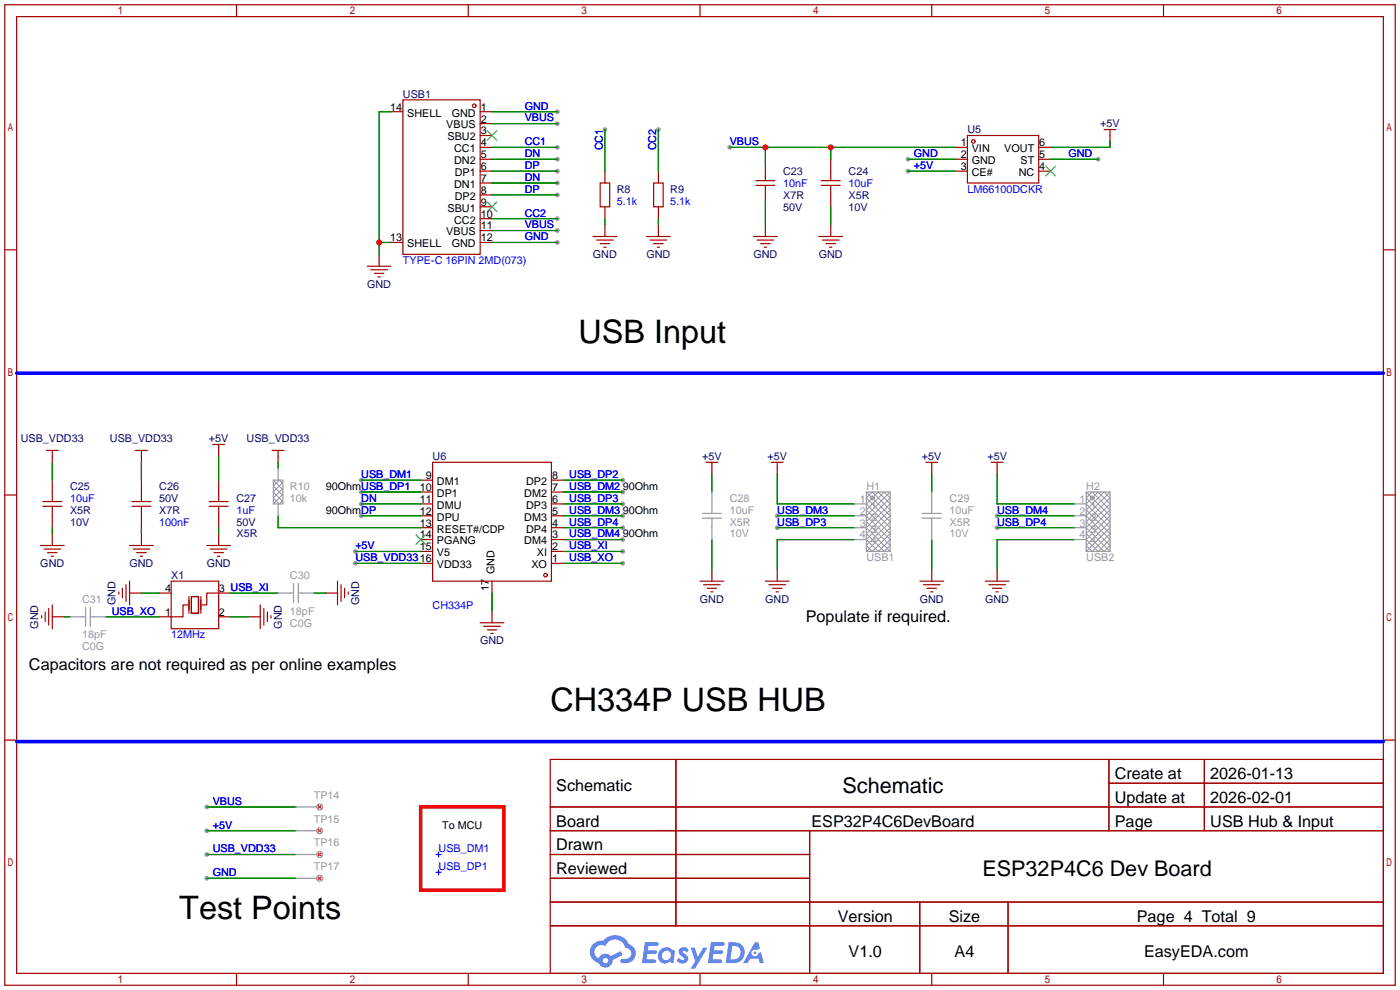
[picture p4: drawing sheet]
<svg xmlns="http://www.w3.org/2000/svg" width="299mm" height="212mm" viewBox="0 0 299 212" stroke-linecap="round" stroke-linejoin="round" font-family="sans-serif">
<g fill="#999">
<circle cx="119.1" cy="51.8" r=".51"/>
<circle cx="119.1" cy="49.3" r=".51"/>
<circle cx="119.1" cy="46.7" r=".51"/>
<circle cx="119.1" cy="41.7" r=".51"/>
<circle cx="119.1" cy="39.1" r=".51"/>
<circle cx="119.1" cy="36.6" r=".51"/>
<circle cx="119.1" cy="34" r=".51"/>
<circle cx="119.1" cy="31.5" r=".51"/>
<circle cx="119.1" cy="23.9" r=".51"/>
<circle cx="119.1" cy="26.4" r=".51"/>
<circle cx="156" cy="31.5" r=".51"/>
<circle cx="77.2" cy="102.6" r=".51"/>
<circle cx="77.2" cy="105.2" r=".51"/>
<circle cx="77.2" cy="107.7" r=".51"/>
<circle cx="77.2" cy="110.2" r=".51"/>
<circle cx="75.9" cy="120.4" r=".51"/>
<circle cx="133.1" cy="117.9" r=".51"/>
<circle cx="133.1" cy="120.4" r=".51"/>
<circle cx="75.9" cy="117.9" r=".51"/>
<circle cx="129.3" cy="27.7" r=".51"/>
<circle cx="140.7" cy="27.7" r=".51"/>
<circle cx="133.1" cy="102.6" r=".51"/>
<circle cx="133.1" cy="105.2" r=".51"/>
<circle cx="133.1" cy="107.7" r=".51"/>
<circle cx="133.1" cy="110.2" r=".51"/>
<circle cx="133.1" cy="112.8" r=".51"/>
<circle cx="133.1" cy="115.3" r=".51"/>
<circle cx="166.1" cy="112.8" r=".51"/>
<circle cx="166.1" cy="110.2" r=".51"/>
<circle cx="213.1" cy="112.8" r=".51"/>
<circle cx="213.1" cy="110.2" r=".51"/>
<circle cx="44.2" cy="172.5" r=".51"/>
<circle cx="44.2" cy="177.5" r=".51"/>
<circle cx="44.2" cy="182.6" r=".51"/>
<circle cx="44.2" cy="187.7" r=".51"/>
<circle cx="194.1" cy="36.6" r=".51"/>
<circle cx="194.1" cy="34" r=".51"/>
<circle cx="234.7" cy="34" r=".51"/>
</g>
<g fill="none" stroke="#a10000" stroke-width=".25">
<path d="M1 1h297.2v209.6h-297.2zM3.6 3.6h292.1v204.4h-292.1zM50.5 1v2.6M100.1 1v2.6M149.6 1v2.6M199.1 1v2.6M248.7 1v2.6M1 53.4h2.6M295.7 53.4h2.5M1 105.8h2.6M295.7 105.8h2.5M1 158.2h2.6"/>
<path d="M295.7 158.2h2.5M117.6 162.3h178.1v45.7h-178.1zM117.6 172.5h178.1M117.6 177.5h178.1M144.5 162.3v35.6M173 177.5v30.5M237 162.3v15.2M237 167.4h58.7M257.4 162.3v15.2M117.6 182.6h55.4M117.6 192.8h178.1M117.6 187.7h55.4"/>
<path d="M117.6 197.9h178.1M196.6 192.8v15.2M215.4 192.8v15.2M50.5 208v2.6M100.1 208v2.6M149.6 208v2.6M199.1 208v2.6M248.7 208v2.6"/>
</g>
<g fill="#5487ff">
<path d="M145.3 202.7a1.3 1.3 0 0 1 1.9 .3l-.4 .6a.54 .54 0 0 0-.9-.2l.1 .2a1.34 1.34 0 0 1 .9 1.8 1.47 1.47 0 0 1-2.3-.1l.5-.6 .8 .5a.31 .31 0 0 0 .4-.3 .31 .31 0 0 0-.3-.4 1.12 1.12 0 0 1-.7-1.8z"/>
<path d="M147.6 202.5h.9l.6 2 1.2-2h.9l-2.7 4.6h-.9l1-1.7z"/>
<path d="M137.8 201.4h1.7a1.31 1.31 0 0 1 1.2 .2 .4 .4 0 0 1-.3 .5l-1.8 .1-.1 .9h1.6a.4 .4 0 0 1 .4 .4 .4 .4 0 0 1-.5 .4h-1.6l-.2 1.2h1.4a.46 .46 0 0 1 .5 0 .46 .46 0 0 1 .1 .5l-.4 .2h-2.6z"/>
<path d="M151.9 201.4h1.7a1.32 1.32 0 0 1 1.2 .2 .39 .39 0 0 1-.3 .5l-1.8 .1-.1 .9h1.6a.4 .4 0 0 1 .4 .4 .4 .4 0 0 1-.4 .4h-1.7l-.2 1.2h1.4a.46 .46 0 0 1 .5 0 .46 .46 0 0 1 .1 .5l-.4 .2h-2.6z"/>
<path d="M161.3 201.4h.8l.3 1.3-.6 .4a.75 .75 0 0 0-1.1 .3 .75 .75 0 0 0 .5 1 .75 .75 0 0 0 .9-.7l.5-.2 .6 2.3h-.8l-.3-.9h-1.8l-.5 .9h-1z"/>
<path d="M155.7 201.4l-.6 4.4h1.5a2.27 2.27 0 0 0 2.6-2.2 2.27 2.27 0 0 0-2.7-2.2zM156.5 202.1a1.5 1.5 0 0 1 1.8 1.6 1.5 1.5 0 0 1-1.9 1.4h-.3z"/>
<path d="M141.2 203a1.6 1.6 0 0 0-.3 2.3 1.6 1.6 0 0 0 2.3 .2l.7 .3 .3-2.4-.1-.3-.5-.1a1.58 1.58 0 0 0-2.4 0zM141.8 203.5a.98 .98 0 0 1 1.6 .4 .98 .98 0 0 1-1.1 1.3 .94 .94 0 0 1-.9-.7 .94 .94 0 0 1 .4-1z"/>
<path d="M126.8 201.8a2.37 2.37 0 0 0 1.1 4 1.54 1.54 0 0 0 1.8 1 1.54 1.54 0 0 0 1.2-1.6l2.2-1.1-.5-.8-2 1a1.57 1.57 0 0 0-2.7 .5 1.5 1.5 0 0 1-.7-2.1 1.5 1.5 0 0 1 2.2-.5 2.23 2.23 0 0 1 2.3-1.4 2.23 2.23 0 0 1 2 1.8 1.16 1.16 0 0 1 1.2 1.1 1.16 1.16 0 0 1-1.1 1.2h-.7a.47 .47 0 0 0-.5 .4 .47 .47 0 0 0 .4 .5 2.17 2.17 0 0 0 2.5-.9 2.17 2.17 0 0 0-.3-2.7l-.8-.4a3.2 3.2 0 0 0-5.5-.7l-1.1 .1zM128.8 205.3a.6 .6 0 0 1 1.2 0 .6 .6 0 0 1-1.2 0z"/>
<circle cx="161.4" cy="203.6" r=".28"/>
</g>
<g fill="none" stroke="#a10000" stroke-width=".25">
<path d="M83.6 23.9h2.5M86.1 21.3h16.5v33.1h-16.5zM102.6 23.9h2.6M102.6 26.4h2.6M102.6 29h2.6M102.6 31.5h2.6M102.6 34h2.6M102.6 36.6h2.6M102.6 39.1h2.6M128.3 39.1h2v5.1h-2zM129.3 36.6v2.5M139.7 39.1h2v5.1h-2z"/>
<path d="M140.7 36.6v2.5M161.5 39.6h4.1M161.5 38.6h4.1M163.6 35.3v3.3M163.6 39.6v3.3M175.5 39.6h4.1M175.5 38.6h4.1M177.5 34v4.6M177.5 39.6v4.6M204.2 31.5h2.6M204.2 34h2.6M204.2 36.6h2.6"/>
<path d="M206.8 29h15.2v10.1h-15.2zM222 31.5h2.5M222 34h2.5M222 36.6h2.5M236 27.7h2.5M237.2 27.7v2.5M78.5 56.9h5.1M79.2 57.7h3.6M80 58.4h2M80.8 59.2h.5M81 54.4v2.5M83.6 51.8h2.5"/>
<path d="M102.6 41.7h2.6M102.6 44.2h2.6M102.6 46.7h2.6M102.6 49.3h2.6M102.6 51.8h2.6M126.7 50.5h5.1M127.5 51.3h3.6M128.3 52.1h2M129 52.8h.5M129.3 44.2v2.5M129.3 48v2.5M138.2 50.5h5.1"/>
<path d="M138.9 51.3h3.6M139.7 52.1h2M140.5 52.8h.5M140.7 44.2v2.5M140.7 48v2.5M161 50.5h5.1M161.8 51.3h3.6M162.6 52.1h2M163.3 52.8h.5M163.6 48v2.5M175 50.5h5.1M175.8 51.3h3.5"/>
<path d="M176.5 52.1h2.1M177.3 52.8h.5M177.5 48v2.5M9.9 96.3h2.5M11.2 96.3v2.5M29 96.3h2.5M30.2 96.3v2.5M45.5 95h2.5M46.7 95v2.5M58.2 96.3h2.5M59.4 96.3v2.5M92.5 98.8h25.4v25.4h-25.4z"/>
<path d="M150.9 98.8h2.5M152.1 98.8v2.5M164.8 98.8h2.6M166.1 98.8v2.5M197.9 98.8h2.5M199.1 98.8v2.5M211.8 98.8h2.6M213.1 98.8v2.5M8.6 116.6h5.1M9.1 107.2h4.1M9.1 108.2h4.1M9.4 117.3h3.6"/>
<path d="M10.2 118.1h2M10.9 118.9h.5M11.2 102.6v4.6M11.2 108.2v4.6M11.2 114v2.6M27.7 116.6h5.1M28.2 107.2h4.1M28.2 108.2h4.1M28.4 117.3h3.6M29.2 118.1h2M30 118.9h.5M30.2 102.6v4.6"/>
<path d="M30.2 108.2v4.6M30.2 114v2.6M44.2 116.6h5.1M44.7 107.2h4.1M44.7 108.2h4.1M45 117.3h3.5M45.7 118.1h2.1M46.5 118.9h.5M46.7 102.6v4.6M46.7 108.2v4.6M46.7 114v2.6M89.9 102.6h2.6"/>
<path d="M89.9 107.7h2.6M89.9 105.2h2.6M89.9 112.8h2.6M89.9 110.2h2.6M89.9 115.3h2.6M89.9 117.9h2.6M117.9 102.6h2.5M117.9 107.7h2.5M117.9 105.2h2.5M117.9 112.8h2.5M117.9 110.2h2.5M117.9 115.3h2.5"/>
<path d="M117.9 117.9h2.5M8.9 131.6v.5M9.7 130.8v2M10.4 130v3.6M11.2 129.3v5.1M11.2 131.8h2.5M25.4 126.5v.5M26.2 125.7v2.1M26.9 125v3.5M27.7 126.7h2.5M27.7 124.2v5.1M34 126.7h2.6"/>
<path d="M36.6 124.2h10.1v10.2h-10.1zM40.1 129.3h-1v2.5h-5.1M40.4 127.5v3.6M40.9 127.5h1.5v3.6h-1.5zM42.9 127.5v3.6M46.7 131.8h2.6M49.3 126.7h-5.1v2.6h-1M53.1 131.8h2.5M55.6 129.3v5.1M56.4 130v3.6M57.1 130.8v2M57.9 131.6v.5"/>
<path d="M69.6 126.7h2.5M72.1 124.2v5.1M72.9 125v3.5M73.7 125.7v2.1M74.4 126.5v.5M89.9 120.4h2.6M102.6 133.1h5.1M103.4 133.9h3.5M104.1 134.6h2.1M104.9 135.4h.5M105.2 124.2v2.5M105.2 130.6v2.5"/>
<path d="M117.9 120.4h2.5M149.6 124.2h5.1M150.4 125h3.5M151.1 125.7h2.1M151.9 126.5h.5M152.1 121.7v2.5M163.6 124.2h5.1M164.3 125h3.6M165.1 125.7h2M165.9 126.5h.5M166.1 121.7v2.5M196.6 124.2h5.1"/>
<path d="M197.4 125h3.5M198.1 125.7h2.1M198.9 126.5h.5M199.1 121.7v2.5M210.6 124.2h5M211.3 125h3.6M212.1 125.7h2M212.9 126.5h.5M213.1 121.7v2.5"/>
<circle cx="101.3" cy="22.6" r=".38"/>
<circle cx="208" cy="30.2" r=".38"/>
<circle cx="116.6" cy="122.9" r=".38"/>
</g>
<path d="M104.1 27.9l2.1 2.1M106.2 27.9l-2.1 2.1M223.5 35.6l2.1 2M225.6 35.6l-2.1 2M104.1 43.2l2.1 2M106.2 43.2l-2.1 2M88.9 114.3l2 2M90.9 114.3l-2 2" fill="none" stroke="#3c3" stroke-width=".25"/>
<g fill="none" stroke="#008700" stroke-width=".25">
<path d="M83.6 23.9h-2.6v30.5M105.2 39.1h13.9M105.2 36.6h13.9M105.2 34h13.9M105.2 31.5h13.9M105.2 23.9h13.9M105.2 26.4h13.9M129.3 27.7v8.9M140.7 27.7v8.9M156 31.5h48.2M163.6 31.5v3.8M177.5 31.5v2.5"/>
<path d="M194.1 36.6h10.1M194.1 34h10.1M224.5 34h10.2M237.2 30.2v1.3h-12.7M81 51.8h2.6M105.2 51.8h13.9M105.2 49.3h13.9M105.2 46.7h13.9M105.2 41.7h13.9M129.3 46.7v1.3M140.7 46.7v1.3M163.6 42.9v5.1"/>
<path d="M177.5 44.2v3.8M11.2 98.8v3.8M30.2 98.8v3.8M46.7 97.5v5.1M59.4 98.8v1.3M11.2 112.8v1.2M30.2 112.8v1.2M46.7 112.8v1.2M59.4 110.2v2.6h30.5M75.9 117.9h14M77.2 102.6h12.7M77.2 105.2h12.7"/>
<path d="M77.2 107.7h12.7M77.2 110.2h12.7M120.4 102.6h12.7M120.4 105.2h12.7M120.4 107.7h12.7M120.4 110.2h12.7M120.4 112.8h12.7M120.4 117.9h12.7M120.4 115.3h12.7M152.1 101.3v3.9M152.1 115.3v6.4M166.1 101.3v6.4h16.5"/>
<path d="M166.1 110.2h16.5M166.1 112.8h16.5M182.6 115.3h-16.5v6.4M199.1 101.3v3.9M199.1 115.3v6.4M213.1 101.3v6.4h16.5M213.1 110.2h16.5M213.1 112.8h16.5M229.6 115.3h-16.5v6.4M13.7 131.8h1.3M22.6 131.8h11.4M30.2 126.7h3.8"/>
<path d="M49.3 126.7h10.1M49.3 131.8h3.8M67.1 126.7h2.5M75.9 120.4h14M105.2 126.7v3.9M120.4 120.4h12.7M44.2 172.5h19M44.2 177.5h19M44.2 182.6h19M44.2 187.7h19"/>
</g>
<path d="M3.6 79.8h292.1M3.6 158.5h292.1" fill="none" stroke="#00f" stroke-width=".76"/>
<g fill="none" stroke="#999" stroke-width=".25">
<path d="M58.4 102.6h2.1v5.1h-2.1zM59.4 100.1v2.5M59.4 107.7v2.5M150.1 110.7h4.1M150.1 109.7h4.1M152.1 105.2v4.5M152.1 110.7v4.6M182.6 107.7h2.6M182.6 110.2h2.6M182.6 112.8h2.6M182.6 115.3h2.6M185.2 105.2h5v12.7h-5z"/>
<path d="M197.1 110.7h4.1M197.1 109.7h4.1M199.1 105.2v4.5M199.1 110.7v4.6M229.6 107.7h2.6M229.6 110.2h2.6M229.6 112.8h2.6M229.6 115.3h2.6M232.2 105.2h5v12.7h-5zM15 131.8h3.3M18.3 129.8v4.1M19.3 129.8v4.1"/>
<path d="M19.3 131.8h3.3M59.4 126.7h3.3M62.7 124.7v4.1M63.8 124.7v4.1M63.8 126.7h3.3M63.2 172.5h5.1M63.2 177.5h5.1M63.2 187.7h5.1M63.2 182.6h5.1"/>
<circle cx="186.4" cy="106.4" r=".38"/>
<circle cx="233.4" cy="106.4" r=".38"/>
<circle cx="68.3" cy="172.5" r=".63"/>
<circle cx="68.3" cy="177.5" r=".63"/>
<circle cx="68.3" cy="187.7" r=".63"/>
<circle cx="68.3" cy="182.6" r=".63"/>
</g>
<g fill="none" stroke="#999" stroke-width=".21">
<path d="M58.4 102.6l2.1 2M60.5 103.4l-.8-.8-1.3 1.3 2.1 2M60.5 103.1l-2.1 2.1 2.1 2M60.5 104.4l-2.1 2 1.3 1.3 .8-.8M60.5 105.7l-2.1 2M185.2 117.9l5-5.1-5-5.1 2.5-2.5 2.5 2.5-5 5.1 5 5.1M185.2 105.2l5 5-5 5.1 2.5 2.6 2.5-2.6-5-5.1 5-5M186.4 105.2l-1.2 1.2 5 5.1-5 5.1 1.2 1.3 3.8-3.9-5-5 3.8-3.8 1.2 1.2-5 5.1 5 5.1-1.2 1.3-3.8-3.9 5-5zM186.6 106.1l.2 .2M186.8 106.6l-.2 .2M232.2 117.9l5-5.1-5-5.1 2.5-2.5 2.5 2.5-5 5.1 5 5.1M232.2 105.2l5 5-5 5.1 2.5 2.6 2.5-2.6-5-5.1 5-5"/>
<path d="M233.4 105.2l-1.2 1.2 5 5.1-5 5.1 1.2 1.3 3.8-3.9-5-5 3.8-3.8 1.2 1.2-5 5.1 5 5.1-1.2 1.3-3.8-3.9 5-5zM233.6 106.1l.2 .2M233.8 106.6l-.2 .2"/>
</g>
<path d="M89.9 172.5h17.8v17.7h-17.8z" fill="none" stroke="#f00" stroke-width=".76"/>
<path d="M93.2 182.6h1M93.2 186.4h1M93.7 182.1v1M93.7 185.9v1" fill="none" stroke="#00f" stroke-width=".25"/>
<path d="M67.9 172l.9 .9M67.9 177.1l.9 .9M68.8 172l-.9 .9M68.8 177.1l-.9 .9M67.9 187.3l.9 .9M67.9 182.2l.9 .9M68.8 187.3l-.9 .9M68.8 182.2l-.9 .9" fill="none" stroke="#f00" stroke-width=".21"/>
<g fill="#c00">
<circle cx="81" cy="51.8" r=".63"/>
<circle cx="163.6" cy="31.5" r=".63"/>
<circle cx="177.5" cy="31.5" r=".63"/>
</g>
<g font-size="6.9">
<text x="123.7" y="73.3">USB Input</text>
<text x="117.6" y="152">CH334P USB HUB</text>
<text x="38.3" y="196.5">Test Points</text>
</g>
<g font-size="4.6">
<text x="180.1" y="169.4">Schematic</text>
<text x="210" y="187.2">ESP32P4C6 Dev Board</text>
</g>
<g font-size="3.5">
<text x="172.2" y="133">Populate if required.</text>
<text x="6.2" y="143.2">Capacitors are not required as per online examples</text>
<text x="238.3" y="166.5">Create at</text>
<text x="258.7" y="166.5">2026-01-13</text>
<text x="118.9" y="169.1">Schematic</text>
<text x="238.3" y="171.6">Update at</text>
<text x="258.7" y="171.6">2026-02-01</text>
<text x="118.9" y="176.7">Board</text>
<text x="173.4" y="176.7">ESP32P4C6DevBoard</text>
<text x="238.3" y="176.7">Page</text>
<text x="258.7" y="176.7">USB Hub &amp; Input</text>
<text x="118.9" y="181.8">Drawn</text>
<text x="118.9" y="186.8">Reviewed</text>
<text x="179.1" y="197">Version</text>
<text x="202.8" y="197">Size</text>
<text x="243" y="197">Page 4 Total 9</text>
<text x="181.4" y="204.6">V1.0</text>
<text x="204" y="204.6">A4</text>
<text x="244.5" y="204.6">EasyEDA.com</text>
</g>
<g font-size="2.3">
<text x="83.4" y="23.6">14</text>
<text x="102.7" y="23.6">1</text>
<text x="87" y="24.9">SHELL</text>
<text x="95.4" y="27.5">VBUS</text>
<text x="95.6" y="30">SBU2</text>
<text x="96.5" y="24.9">GND</text>
<text x="102.7" y="26.2">2</text>
<text x="102.7" y="28.7">3</text>
<text x="97.1" y="32.5">CC1</text>
<text x="97.1" y="35.1">DN2</text>
<text x="102.7" y="31.3">4</text>
<text x="102.7" y="33.8">5</text>
<text x="205.3" y="31.3">1</text>
<text x="205.3" y="33.8">2</text>
<text x="207.7" y="32.5">VIN</text>
<text x="207.7" y="35.1">GND</text>
<text x="214.6" y="32.5">VOUT</text>
<text x="218.1" y="35.1">ST</text>
<text x="222.1" y="33.8">5</text>
<text x="222.1" y="31.3">6</text>
<text x="97.1" y="40.2">DN1</text>
<text x="97.2" y="37.6">DP1</text>
<text x="102.7" y="36.3">6</text>
<text x="102.7" y="38.9">7</text>
<text x="102.7" y="41.4">8</text>
<text x="205.3" y="36.3">3</text>
<text x="207.7" y="37.6">CE#</text>
<text x="217.7" y="37.6">NC</text>
<text x="222.1" y="36.3">4</text>
<text x="95.6" y="45.2">SBU1</text>
<text x="97.1" y="47.8">CC2</text>
<text x="97.2" y="42.7">DP2</text>
<text x="102.7" y="44">9</text>
<text x="102.7" y="46.5">10</text>
<text x="83.4" y="51.6">13</text>
<text x="87" y="52.9">SHELL</text>
<text x="95.4" y="50.3">VBUS</text>
<text x="96.5" y="52.9">GND</text>
<text x="102.7" y="49">11</text>
<text x="102.7" y="51.6">12</text>
<text x="69.6" y="104.7">90OhmUSB_DP1</text>
<text x="89.8" y="107.5">11</text>
<text x="89.8" y="104.9">10</text>
<text x="91" y="102.4">9</text>
<text x="93.4" y="106.2">DP1</text>
<text x="93.4" y="103.7">DM1</text>
<text x="112" y="106.2">DM2</text>
<text x="112.4" y="103.7">DP2</text>
<text x="118" y="102.4">8</text>
<text x="118" y="107.5">6</text>
<text x="118" y="104.9">7</text>
<text x="133.1" y="104.7">90Ohm</text>
<text x="69.6" y="109.8">90OhmDP</text>
<text x="89.8" y="112.5">13</text>
<text x="89.8" y="110">12</text>
<text x="93.4" y="113.8">RESET#/CDP</text>
<text x="93.4" y="111.3">DPU</text>
<text x="93.4" y="108.7">DMU</text>
<text x="112" y="111.3">DM3</text>
<text x="112.4" y="108.7">DP3</text>
<text x="112.4" y="113.8">DP4</text>
<text x="118" y="112.5">4</text>
<text x="118" y="110">5</text>
<text x="133.1" y="109.8">90Ohm</text>
<text x="89.8" y="117.6">15</text>
<text x="89.8" y="115.1">14</text>
<text x="93.4" y="118.9">V5</text>
<text x="93.4" y="116.4">PGANG</text>
<text x="112" y="116.4">DM4</text>
<text x="114.7" y="118.9">XI</text>
<text x="118" y="115.1">3</text>
<text x="118" y="117.6">2</text>
<text x="133.1" y="114.9">90Ohm</text>
<text x="93.4" y="121.4">VDD33</text>
<text x="105.7" y="122.8" transform="rotate(-90 105.7 122.8)">GND</text>
<text x="113.6" y="121.4">XO</text>
<text x="118" y="120.2">1</text>
<text x="35.3" y="131.6">1</text>
<text x="35.3" y="126.5">4</text>
<text x="46.7" y="126.5">3 USB_XI</text>
<text x="46.7" y="131.6">2</text>
<text x="104.4" y="126.4" transform="rotate(-90 104.4 126.4)">17</text>
<text x="94.5" y="177.1">To MCU</text>
</g>
<g font-size="2.3" fill="#000080">
<text x="86.1" y="20.9">USB1</text>
<text x="206.8" y="28.5">U5</text>
<text x="235.2" y="27.2">+5V</text>
<text x="131.8" y="41.2">R8</text>
<text x="143.3" y="41.2">R9</text>
<text x="167.4" y="37.4">C23</text>
<text x="181.4" y="37.4">C24</text>
<text x="167.4" y="45">50V</text>
<text x="167.4" y="42.5">X7R</text>
<text x="181.4" y="45">10V</text>
<text x="181.4" y="42.5">X5R</text>
<text x="126.7" y="55.2">GND</text>
<text x="138.2" y="55.2">GND</text>
<text x="161" y="55.2">GND</text>
<text x="175" y="55.2">GND</text>
<text x="78.5" y="61.5">GND</text>
<text x="4.4" y="94.5">USB_VDD33</text>
<text x="23.5" y="94.5">USB_VDD33</text>
<text x="44.7" y="94.5">+5V</text>
<text x="52.7" y="94.5">USB_VDD33</text>
<text x="92.5" y="98.3">U6</text>
<text x="150.1" y="98.3">+5V</text>
<text x="164" y="98.3">+5V</text>
<text x="197.1" y="98.3">+5V</text>
<text x="211" y="98.3">+5V</text>
<text x="15" y="104.7">C25</text>
<text x="34" y="107.2">50V</text>
<text x="34" y="104.7">C26</text>
<text x="50.5" y="107.2">C27</text>
<text x="15" y="112.3">10V</text>
<text x="15" y="109.8">X5R</text>
<text x="34" y="109.8">X7R</text>
<text x="50.5" y="112.3">50V</text>
<text x="50.5" y="114.9">X5R</text>
<text x="8.6" y="121.2">GND</text>
<text x="27.7" y="121.2">GND</text>
<text x="36.6" y="123.7">X1</text>
<text x="44.2" y="121.2">GND</text>
<text x="24.7" y="129.3" transform="rotate(-90 24.7 129.3)">GND</text>
<text x="76.8" y="129.3" transform="rotate(-90 76.8 129.3)">GND</text>
<text x="149.6" y="128.8">GND</text>
<text x="163.6" y="128.8">GND</text>
<text x="196.6" y="128.8">GND</text>
<text x="210.5" y="128.8">GND</text>
<text x="8.2" y="134.4" transform="rotate(-90 8.2 134.4)">GND</text>
<text x="60.2" y="134.4" transform="rotate(-90 60.2 134.4)">GND</text>
<text x="102.6" y="137.7">GND</text>
</g>
<g font-size="2.3" fill="#00f">
<text x="112.1" y="23.4">GND</text>
<text x="112.1" y="26">VBUS</text>
<text x="112.1" y="33.6">DN</text>
<text x="112.1" y="31">CC1</text>
<text x="128.8" y="32.1" transform="rotate(-90 128.8 32.1)">CC1</text>
<text x="140.3" y="32.1" transform="rotate(-90 140.3 32.1)">CC2</text>
<text x="156" y="31">VBUS</text>
<text x="195.3" y="33.6">GND</text>
<text x="228.3" y="33.6">GND</text>
<text x="112.1" y="41.2">DP</text>
<text x="112.1" y="38.7">DN</text>
<text x="112.1" y="36.1">DP</text>
<text x="167.4" y="39.9">10nF</text>
<text x="181.4" y="39.9">10uF</text>
<text x="195.3" y="36.1">+5V</text>
<text x="206.8" y="41.2">LM66100DCKR</text>
<text x="112.1" y="46.3">CC2</text>
<text x="131.8" y="43.7">5.1k</text>
<text x="143.3" y="43.7">5.1k</text>
<text x="112.1" y="51.4">GND</text>
<text x="112.1" y="48.8">VBUS</text>
<text x="86.1" y="56.4">TYPE-C 16PIN 2MD(073)</text>
<text x="15" y="107.2">10uF</text>
<text x="77.2" y="102.2">USB_DM1</text>
<text x="77.2" y="107.2">DN</text>
<text x="121.7" y="102.2">USB_DP2</text>
<text x="121.7" y="104.7">USB_DM2</text>
<text x="121.7" y="107.2">USB_DP3</text>
<text x="34" y="112.3">100nF</text>
<text x="50.5" y="109.8">1uF</text>
<text x="121.7" y="109.8">USB_DM3</text>
<text x="121.7" y="112.3">USB_DP4</text>
<text x="166.1" y="112.3">USB_DP3</text>
<text x="166.1" y="109.8">USB_DM3</text>
<text x="213.1" y="112.3">USB_DP4</text>
<text x="213.1" y="109.8">USB_DM4</text>
<text x="75.9" y="119.9">USB_VDD3316</text>
<text x="75.9" y="117.4">+5V</text>
<text x="121.7" y="117.4">USB_XI</text>
<text x="121.7" y="119.9">USB_XO</text>
<text x="121.7" y="114.9">USB_DM4</text>
<text x="23.9" y="131.4">USB_XO</text>
<text x="92.5" y="130.1">CH334P</text>
<text x="36.6" y="136.4">12MHz</text>
<text x="45.5" y="172">VBUS</text>
<text x="45.5" y="177.1">+5V</text>
<text x="45.5" y="182.2">USB_VDD33</text>
<text x="93.7" y="182.2">USB_DM1</text>
<text x="93.7" y="186">USB_DP1</text>
<text x="45.5" y="187.2">GND</text>
</g>
<g font-size="2.3" fill="#999">
<text x="62" y="104.7">R10</text>
<text x="62" y="107.2">10k</text>
<text x="156" y="107.2">C28</text>
<text x="183.8" y="107.5">1</text>
<text x="185.2" y="104.7">H1</text>
<text x="202.9" y="107.2">C29</text>
<text x="230.7" y="107.5">1</text>
<text x="232.2" y="104.7">H2</text>
<text x="156" y="112.3">X5R</text>
<text x="156" y="109.8">10uF</text>
<text x="183.8" y="110">2</text>
<text x="183.8" y="112.5">3</text>
<text x="186.1" y="108.7">1</text>
<text x="186.1" y="111.3">2</text>
<text x="186.1" y="113.8">3</text>
<text x="202.9" y="112.3">X5R</text>
<text x="202.9" y="109.8">10uF</text>
<text x="230.7" y="110">2</text>
<text x="230.7" y="112.5">3</text>
<text x="233.1" y="108.7">1</text>
<text x="233.1" y="111.3">2</text>
<text x="233.1" y="113.8">3</text>
<text x="156" y="114.9">10V</text>
<text x="183.8" y="115.1">4</text>
<text x="185.2" y="119.9">USB1</text>
<text x="186.1" y="116.4">4</text>
<text x="202.9" y="114.9">10V</text>
<text x="230.7" y="115.1">4</text>
<text x="232.2" y="119.9">USB2</text>
<text x="233.1" y="116.4">4</text>
<text x="62" y="123.7">C30</text>
<text x="17.5" y="128.8">C31</text>
<text x="62" y="131.4">18pF</text>
<text x="17.5" y="136.4">18pF</text>
<text x="62" y="133.9">C0G</text>
<text x="17.5" y="139">C0G</text>
<text x="67.1" y="170.7">TP14</text>
<text x="67.1" y="175.8">TP15</text>
<text x="67.1" y="186">TP17</text>
<text x="67.1" y="180.9">TP16</text>
</g>
</svg>
